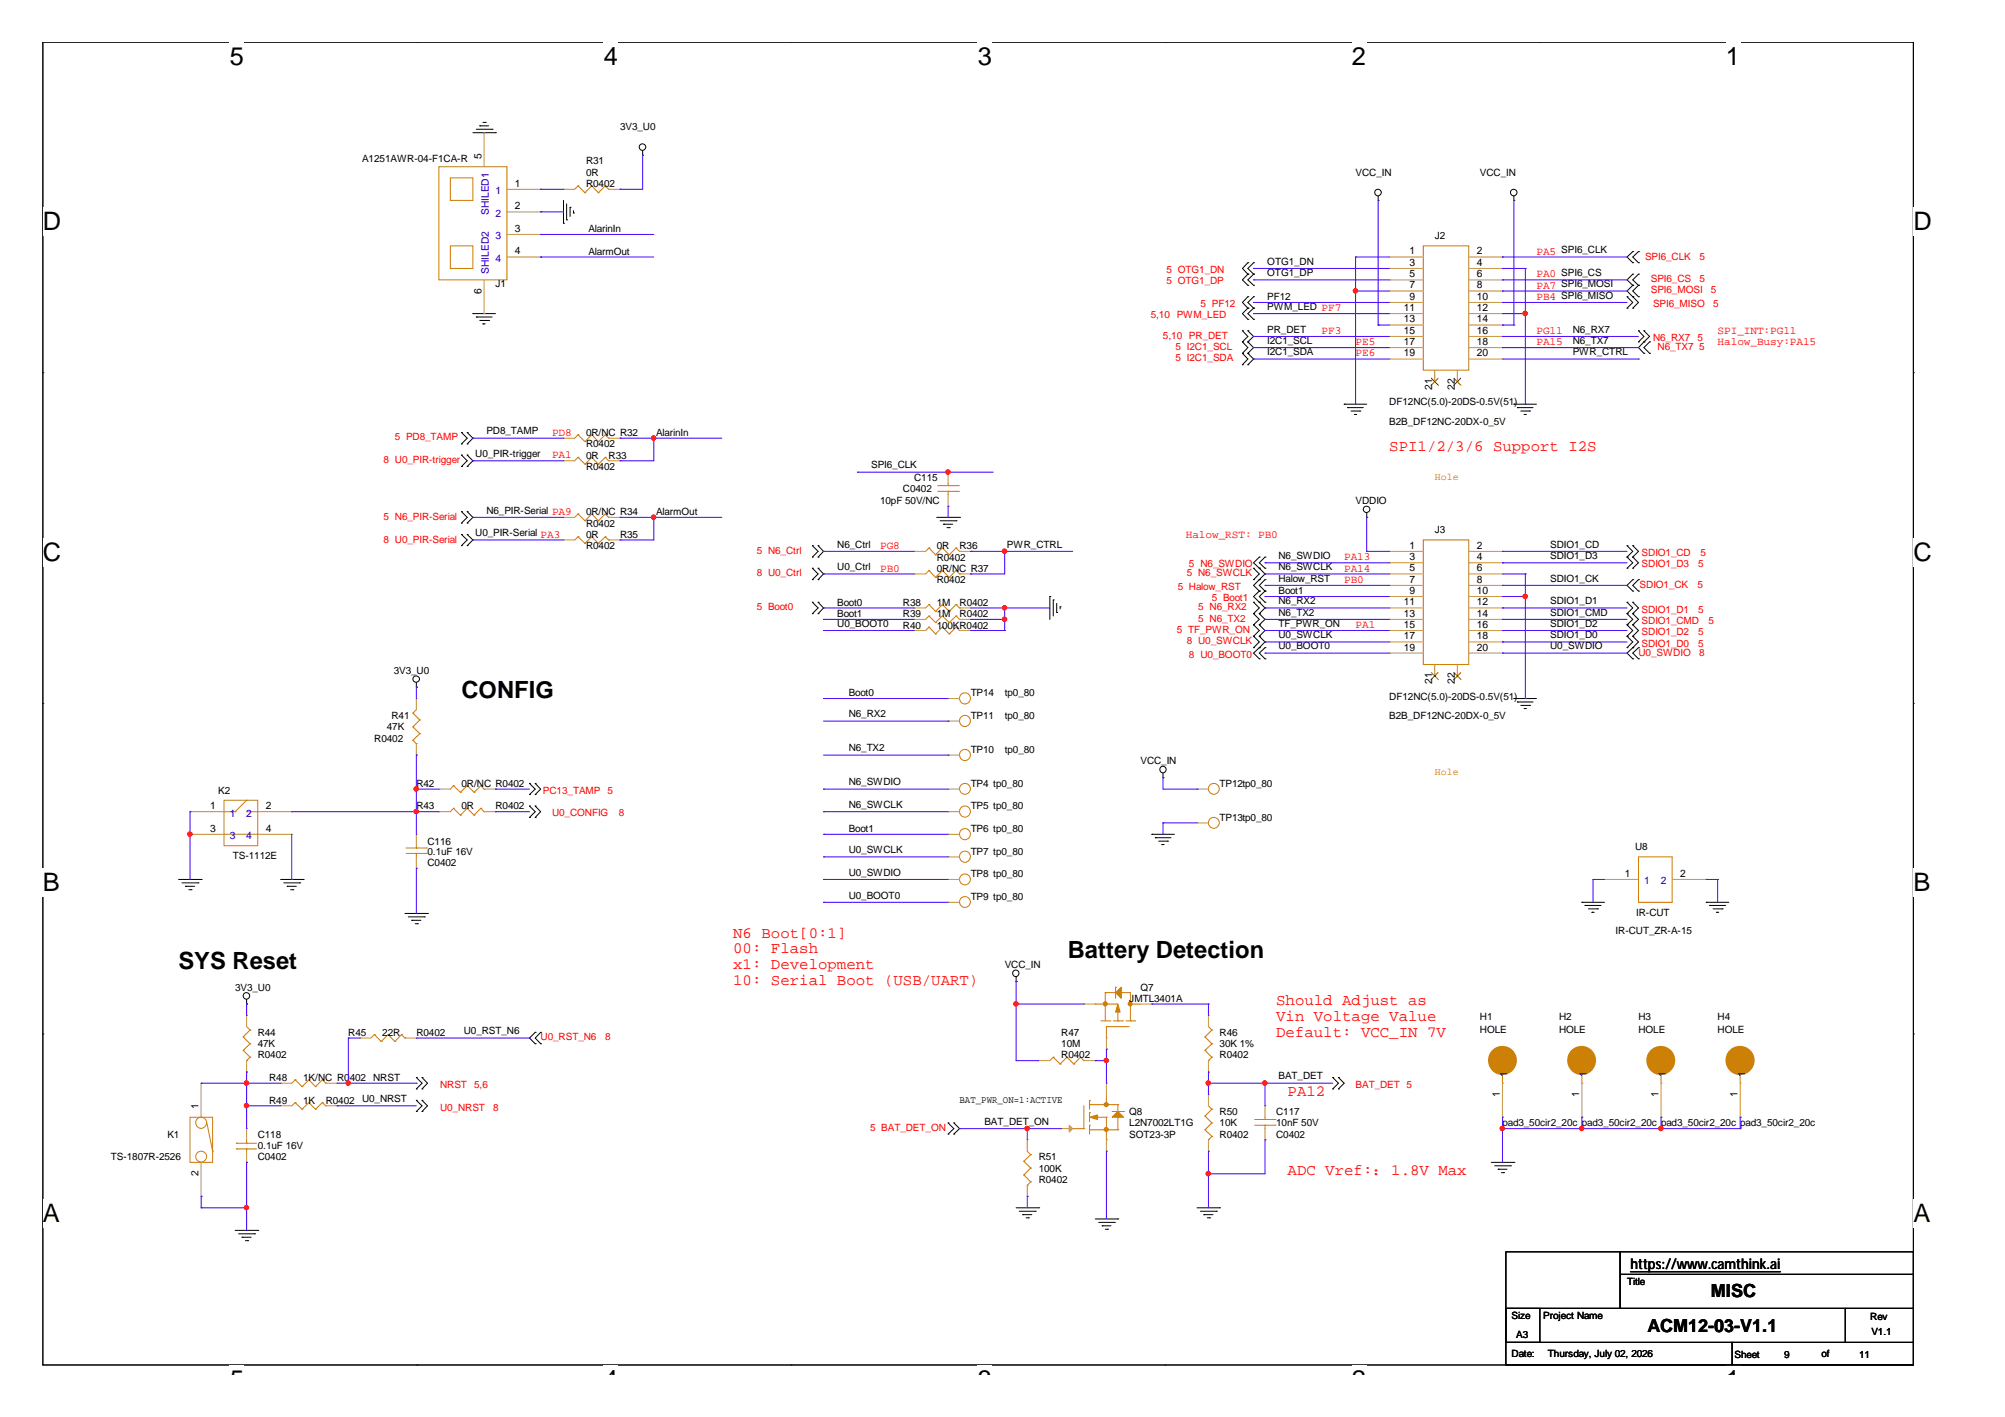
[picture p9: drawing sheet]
<svg xmlns="http://www.w3.org/2000/svg" width="297mm" height="210mm" viewBox="0 0 297 210" stroke-linecap="round" stroke-linejoin="round" font-family="sans-serif">
<path d="M6.3 6.2h277.2v196h-277.2z" fill="none" stroke="#000" stroke-width=".15"/>
<g fill="#fff">
<path d="M34 6.2h2.2v4.3h-2.2z"/>
<path d="M34 202.2h2.2v1.4h-2.2z"/>
</g>
<path d="M61.8 6.2h.1M61.8 202.2h.1" fill="none" stroke="#000" stroke-width=".15"/>
<g fill="#fff">
<path d="M89.5 6.2h2.1v4.3h-2.1z"/>
<path d="M89.5 202.2h2.1v1.4h-2.1z"/>
</g>
<path d="M117.2 6.2h.1M117.2 202.2h.1" fill="none" stroke="#000" stroke-width=".15"/>
<g fill="#fff">
<path d="M144.9 6.2h2.1v4.3h-2.1z"/>
<path d="M144.9 202.2h2.1v1.4h-2.1z"/>
</g>
<path d="M172.6 6.2h.1M172.6 202.2h.1" fill="none" stroke="#000" stroke-width=".15"/>
<g fill="#fff">
<path d="M200.3 6.2h2.1v4.3h-2.1z"/>
<path d="M200.3 202.2h2.1v1.4h-2.1z"/>
</g>
<path d="M228 6.2h.1M228 202.2h.1" fill="none" stroke="#000" stroke-width=".15"/>
<g fill="#fff">
<path d="M255.7 6.2h2.1v4.3h-2.1z"/>
<path d="M255.7 202.2h2.1v1.4h-2.1z"/>
<path d="M6.3 30.7h2.8v4.2h-2.8z"/>
<path d="M283.5 30.7h2.7v4.2h-2.7z"/>
<path d="M6.3 79.7h2.8v4.2h-2.8z"/>
<path d="M283.5 79.7h2.7v4.2h-2.7z"/>
</g>
<path d="M6.3 55.2h.1M283.5 55.2h.1" fill="none" stroke="#000" stroke-width=".15"/>
<g fill="#fff">
<path d="M6.3 128.7h2.6v4.2h-2.6z"/>
<path d="M283.5 128.7h2.5v4.2h-2.5z"/>
</g>
<path d="M6.3 104.2h.1M283.5 104.2h.1" fill="none" stroke="#000" stroke-width=".15"/>
<g fill="#fff">
<path d="M6.3 177.6h2.6v4.3h-2.6z"/>
<path d="M283.5 177.6h2.5v4.3h-2.5z"/>
</g>
<g fill="none" stroke="#000" stroke-width=".15">
<path d="M70.1 19.7h3.3M70.6 19.1h2.3M71.1 18.6h.1M71.1 18.6h1.3M71.5 18.1h.4M71.9 18.1h.1M72.9 19.1h.1M73.4 19.7h.1M83.5 33.1h.1M83.5 29.7v3.4M83.9 32.6h.1M83.9 30.2v2.4"/>
<path d="M84.5 30.7h.1M84.5 30.7v1.4M85 31.6h.1M85 31.2v.4M95.2 23h.1M95.2 22.3v.7M184.9 38.9h.1M184.9 38.9l-.8 .9 .8 .8M185.7 38.9h.1M185.7 38.9l-.8 .9 .8 .8M204.2 29.7h.1M204.2 29.1v.6"/>
<path d="M224.3 29.7h.1M224.3 29.1v.6M241.9 37.3h.1M241.9 38.9h.1M241.9 37.3l-.9 .8 .9 .8M242.7 38.9h.1M242.7 37.3h.1M242.7 37.3l-.8 .8 .8 .8M70.1 46.5h.1M70.1 46.5h3.3M70.6 47h.1M70.6 47h2.3"/>
<path d="M71.1 47.5h1.3M71.5 48h.1M71.5 48h.4M72.4 47.5h.1M184.1 50.6h.1M184.1 49h.1M184.1 52.3h.1M184.1 54h.1M184.1 49l.8 .8-.8 .8M184.1 50.6l.8 .9-.8 .8M184.1 52.3l.8 .9-.8 .8M184.9 45.6h.1"/>
<path d="M184.9 47.3h.1M184.9 49h.1M184.9 50.6h.1M184.9 52.3h.1M184.9 54h.1M184.9 40.6h.1M184.9 42.3h.1M184.9 44h.1M184.9 45.6l-.8 .9 .8 .8M184.9 49l.8 .8-.8 .8M184.9 50.6l.8 .9-.8 .8M184.9 52.3l.8 .9-.8 .8"/>
<path d="M184.9 40.6l-.8 .9 .8 .8M184.9 44l-.8 .8 .8 .8M185.7 45.6h.1M185.7 47.3h.1M185.7 40.6h.1M185.7 42.3h.1M185.7 44h.1M185.7 45.6l-.8 .9 .8 .8M185.7 40.6l-.8 .9 .8 .8M185.7 44l-.8 .8 .8 .8M199.1 59.9h.1M199.1 59.9h3.4"/>
<path d="M224.3 59.9h.1M224.3 59.9h3.3M241 44h.1M241 45.6h.1M241 44l.9 .8-.9 .8M241.9 42.3h.1M241.9 44h.1M241.9 45.6h.1M241.9 40.6h.1M241.9 40.6l-.9 .9 .9 .8M241.9 42.3l-.9 .8 1.7 1.7-.8 .8M242.7 44h.1"/>
<path d="M242.7 42.3h.1M242.7 49h.1M242.7 50.6h.1M242.7 40.6h.1M242.7 42.3l-.8 .8 .8 .9M242.7 49l.8 .8-.8 .8M242.7 40.6l-.8 .9 .8 .8M243.5 49h.1M243.5 50.6h.1M243.5 52.3h.1M243.5 49l.9 .8-.9 .8M243.5 50.6l-.8 .9 .8 .8"/>
<path d="M244.4 52.3h.1M244.4 50.6h.1M244.4 50.6l-.9 .9 .9 .8M68.4 65.8h.1M68.4 64.1h.1M68.4 69.1h.1M68.4 67.4h.1M68.4 77.5h.1M68.4 75.8h.1M68.4 79.2h.1M68.4 64.1l.8 .8-.8 .9M68.4 67.4l.8 .9-.8 .8"/>
<path d="M68.4 75.8l.8 .8-.8 .9M68.4 79.2l.8 .8-.8 .8M69.2 64.1h.1M69.2 65.8h.1M69.2 67.4h.1M69.2 69.1h.1M69.2 75.8h.1M69.2 77.5h.1M69.2 79.2h.1M69.2 64.1l.9 .8-.9 .9M69.2 67.4l.9 .9-.9 .8M69.2 75.8l.9 .8-.9 .9"/>
<path d="M69.2 79.2l.9 .8-.9 .8M138.8 76.6h3.4M139.3 77.1h2.3M139.8 77.7h.1M139.8 77.7h1.3M140.3 78.2h.3M140.6 78.2h.1M141.6 77.1h.1M142.2 76.6h.1M199.6 60.4h.1M199.6 60.4h2.4M200.2 60.9h1.3"/>
<path d="M200.7 61.4h.1M200.7 61.4h.3M201.5 60.9h.1M202.5 76.6h.1M202.5 76v.6M224.8 60.4h.1M224.8 60.4h2.3M225.3 60.9h1.3M225.8 61.4h.1M225.8 61.4h.3M226.6 60.9h.1M68.4 80.8h.1"/>
<path d="M69.2 80.8h.1M120.4 82.5h.1M120.4 80.8h.1M120.4 85.9h.1M120.4 84.2h.1M120.4 90.9h.1M120.4 89.2h.1M120.4 80.8l.8 .9-.8 .8M120.4 84.2l.8 .8-.8 .9M120.4 89.2l.8 .9-.8 .8M121.2 80.8h.1M121.2 82.5h.1"/>
<path d="M121.2 84.2h.1M121.2 85.9h.1M121.2 89.2h.1M121.2 90.9h.1M121.2 80.8l.8 .9-.8 .8M121.2 84.2l.8 .8-.8 .9M121.2 89.2l.8 .9-.8 .8M155.5 88.4h.1M155.5 88.4v3.4M156 88.9h.1M156 88.9v2.3M156.5 90.7h.1"/>
<path d="M156.5 89.4v1.3M157.1 89.9h.1M157.1 89.9v.3M185.7 94.2h.1M185.7 92.6h.1M185.7 90.9h.1M185.7 89.2h.1M185.7 95.9h.1M185.7 85.9h.1M185.7 84.2h.1M185.7 92.6l.9 .8-.9 .8M185.7 89.2l.9 .9-.9 .8"/>
<path d="M185.7 90.9l.9 .9-.9 .8M185.7 94.2l.9 .9-.9 .8M185.7 84.2l.9 .8-.9 .9M186.6 92.6h.1M186.6 94.2h.1M186.6 87.6h.1M186.6 89.2h.1M186.6 90.9h.1M186.6 95.9h.1M186.6 97.6h.1M186.6 82.5h.1M186.6 84.2h.1"/>
<path d="M186.6 85.9h.1M186.6 92.6l.8 .8-.8 .8M186.6 87.6l-.9 .8 1.7 1.7-.8 .8M186.6 90.9l.8 .9-.8 .8M186.6 95.9l-.9 .8 .9 .9M186.6 94.2l.8 .9-.8 .8M186.6 82.5l-.9 .9 .9 .8M186.6 84.2l.8 .8-1.7 1.7 .9 .9M187.4 87.6h.1M187.4 89.2h.1M187.4 95.9h.1M187.4 97.6h.1"/>
<path d="M187.4 82.5h.1M187.4 84.2h.1M187.4 85.9h.1M187.4 87.6l-.8 .8 .8 .8M187.4 95.9l-.8 .8 .8 .9M187.4 82.5l-.8 .9 .8 .8M187.4 85.9l-.8 .8 .8 .9M241 94.2h.1M241 95.9h.1M241 92.6h.1M241 90.9h.1M241 89.2h.1"/>
<path d="M241 82.5h.1M241 84.2h.1M241 80.8h.1M241 94.2l.9 .9-.9 .8M241 92.6l.9 .8-.9 .8M241 90.9l.9 .9-.9 .8M241 89.2l.9 .9-.9 .8M241 82.5l.9 .9-.9 .8M241 80.8l.9 .9-.9 .8M241.9 94.2h.1M241.9 95.9h.1M241.9 92.6h.1"/>
<path d="M241.9 90.9h.1M241.9 89.2h.1M241.9 85.9h.1M241.9 87.6h.1M241.9 82.5h.1M241.9 84.2h.1M241.9 80.8h.1M241.9 97.6h.1M241.9 94.2l.8 .9-.8 .8M241.9 92.6l.8 .8-.8 .8M241.9 90.9l.8 .9-.8 .8M241.9 89.2l.8 .9-.8 .8"/>
<path d="M241.9 85.9l-.9 .8 .9 .9M241.9 82.5l.8 .9-.8 .8M241.9 80.8l.8 .9-.8 .8M241.9 95.9l-.9 .8 .9 .9M242.7 87.6h.1M242.7 85.9h.1M242.7 97.6h.1M242.7 95.9h.1M242.7 85.9l-.8 .8 .8 .9M242.7 95.9l-.8 .8 .8 .9M61.7 101.8h.1M61.7 101.1v.7"/>
<path d="M78.4 119.4h.1M78.4 116h.1M78.4 117.7h.1M78.4 119.4l.9 .8-.9 .9M78.4 116l.9 .9-.9 .8M79.3 119.4h.1M79.3 116h.1M79.3 117.7h.1M79.3 119.4l.8 .8-.8 .9M79.3 116l.8 .9-.8 .8M172.3 115.2h.1M172.3 114.5v.7"/>
<path d="M224.3 103.5h.1M224.3 103.5h3.3M224.8 104h.1M224.8 104h2.3M225.3 104.5h1.3M225.8 105h.1M225.8 105h.3M226.6 104.5h.1M26.5 130.3h3.3M27 130.8h2.3M27.5 131.3h.1M27.5 131.3h1.3"/>
<path d="M28 131.8h.3M28.3 131.8h.1M29.3 130.8h.1M29.8 130.3h.1M41.6 130.3h3.3M42 130.8h2.4M42.5 131.3h.1M42.5 131.3h1.4M43.1 131.8h.3M43.4 131.8h.1M44.4 130.8h.1M44.9 130.3h.1"/>
<path d="M60 135.3h3.3M60.5 135.8h2.4M61 136.3h.1M61 136.3h1.4M61.5 136.8h.3M61.8 136.8h.1M62.9 135.8h.1M63.3 135.3h.1M78.4 121.1h.1M79.3 121.1h.1M170.6 123.6h.1M170.6 123.6h3.4"/>
<path d="M171.2 124.1h.1M171.2 124.1h2.3M171.7 124.6h1.3M172.1 125.1h.1M172.1 125.1h.4M173 124.6h.1M234.4 133.7h.1M234.4 133.7h3.3M234.8 134.1h.1M234.8 134.1h2.4M235.3 134.6h1.4M235.8 135.1h.1"/>
<path d="M235.8 135.1h.4M236.7 134.6h.1M252.8 133.7h.1M252.8 133.7h3.3M253.3 134.1h.1M253.3 134.1h2.4M253.8 134.6h1.3M254.3 135.1h.1M254.3 135.1h.3M255.1 134.6h.1M6.3 153.2h.1M36.5 148.7h.1"/>
<path d="M36.5 148.1v.6M61.7 159.6h.1M61.7 159.6l.8 .9-.8 .8M62.5 159.6h.1M62.5 159.6l.8 .9-.8 .8M79.3 154.6h.1M79.3 152.9h.1M79.3 152.9l-.9 .9 .9 .8M80.1 152.9h.1M80.1 154.6h.1M80.1 152.9l-.8 .9 .8 .8M150.5 145.4h.1"/>
<path d="M150.5 144.7v.7M197.4 159.6h.1M197.4 159.6l.9 .9-.9 .8M198.3 159.6h.1M198.3 159.6l.8 .9-.8 .8M283.5 153.2h.1M61.7 161.3h.1M61.7 163h.1M61.7 164.6h.1M61.7 163l.8 .8-.8 .8M62.5 161.3h.1M62.5 163h.1"/>
<path d="M62.5 164.6h.1M62.5 163l.8 .8-.8 .8M140.5 166.3h.1M140.5 168h.1M140.5 166.3l.8 .9-.8 .8M141.3 168h.1M141.3 166.3h.1M141.3 166.3l.9 .9-.9 .8M150.5 178.9h3.4M151 179.4h2.4M151.5 179.9h.1M151.5 179.9h1.4"/>
<path d="M153.4 179.4h.1M153.9 178.9h.1M177.3 178.9h3.4M177.8 179.4h2.4M178.4 179.9h.1M178.4 179.9h1.3M180.2 179.4h.1M180.7 178.9h.1M197.4 161.3h.1M198.3 161.3h.1M220.9 172.2h3.4M221.4 172.7h2.4"/>
<path d="M222 173.2h.1M222 173.2h1.3M222.4 173.7h.4M222.8 173.7h.1M223.8 172.7h.1M224.3 172.2h.1M34.8 182.3h3.4M35.3 182.8h2.4M35.9 183.3h.1M35.9 183.3h1.3M36.4 183.8h.3M36.7 183.8h.1"/>
<path d="M37.7 182.8h.1M38.2 182.3h.1M152 180.4h.4M152.4 180.4h.1M162.3 180.6h3.3M162.8 181.1h2.3M163.3 181.6h.1M163.3 181.6h1.3M163.7 182.1h.4M164.1 182.1h.1M165.1 181.1h.1M165.6 180.6h.1"/>
<path d="M178.9 180.4h.3M179.2 180.4h.1M223.1 193.8h5v5.1h-5zM223.1 193.8h50.3v5.1h-50.3zM223.1 198.9h33.5v3.3h-33.5zM223.1 185.4h16.9v8.4h-16.9zM240 185.4h43.5v3.4h-43.5zM240 188.8h43.5v5h-43.5zM256.6 198.9h26.9v3.3h-26.9zM273.4 193.8h10.1v5.1h-10.1z"/>
<circle cx="95.2" cy="21.8" r=".49"/>
<circle cx="204.2" cy="28.5" r=".49"/>
<circle cx="224.3" cy="28.5" r=".49"/>
<circle cx="202.5" cy="75.4" r=".48"/>
<circle cx="61.7" cy="100.6" r=".48"/>
<circle cx="172.3" cy="114" r=".48"/>
<circle cx="36.5" cy="147.5" r=".49"/>
<circle cx="150.5" cy="144.2" r=".48"/>
</g>
<path d="M241.6 188.4h22.2" fill="none" stroke="#000" stroke-width=".18"/>
<g fill="none" stroke="#cc8006" stroke-width=".15">
<path d="M65 24.7h10.1v16.8h-10.1zM66.7 36.4h3.4v3.4h-3.4zM66.7 26.3h3.4v3.4h-3.4zM85.6 27.5h.1M85.6 27.5l-.5 .5M85.6 27.5l1.1 1M86.7 28.5h.1M87.7 27.5h.1M87.7 27.5l-1 1M87.7 27.5l.9 1M88.6 28.5h.1M89.7 27.5h.1"/>
<path d="M89.7 27.5l-1.1 1M89.7 27.5l.5 .5M90.2 28h.1M210.9 36.4h6.7v18.4h-6.7zM85.6 67.7h.1M85.6 76.1h.1M85.6 79.5h.1M85.6 64.4h.1M85.6 67.7l-.5 .6M85.6 67.7l1.1 1.1M85.6 76.1l-.5 .5M85.6 76.1l1.1 1"/>
<path d="M85.6 79.5l-.5 .5M85.6 79.5l1.1 1M85.6 64.4l-.5 .5M85.6 64.4l1.1 1M86.7 68.8h.1M86.7 77.1h.1M86.7 65.4h.1M87.7 67.7h.1M87.7 76.1h.1M87.7 79.5h.1M87.7 64.4h.1M87.7 67.7l-1 1.1"/>
<path d="M87.7 67.7l.9 1.1M87.7 76.1l-1 1M87.7 76.1l.9 1M87.7 79.5l-1 1M87.7 79.5l.9 1M87.7 64.4l-1 1M87.7 64.4l.9 1M88.6 68.8h.1M88.6 77.1h.1M88.6 65.4h.1M89.7 67.7h.1M89.7 76.1h.1"/>
<path d="M89.7 79.5h.1M89.7 64.4h.1M89.7 67.7l-1.1 1.1M89.7 67.7l.5 .6M89.7 76.1l-1.1 1M89.7 76.1l.5 .5M89.7 79.5l-1.1 1M89.7 79.5l.5 .5M89.7 64.4l-1.1 1M89.7 64.4l.5 .5M90.2 68.3h.1M90.2 76.6h.1"/>
<path d="M90.2 80h.1M90.2 64.9h.1M138.9 72.8h3.1M138.9 71.9h3.1M140.5 71.9h.1M140.5 72.8h.1M140.5 71.6v.3M140.5 72.8v.5M142 72.8h.1M142 71.9h.1M210.9 80h6.7v18.4h-6.7zM86.7 80.5h.1"/>
<path d="M88.6 80.5h.1M137.6 92.9h.1M137.6 81.2h.1M137.6 89.5h.1M137.6 84.5h.1M137.6 91.2h.1M137.6 92.9l-.5 .5M137.6 92.9l1 1M137.6 81.2l-.5 .5M137.6 81.2l1 1M137.6 89.5l-.5 .6M137.6 89.5l1 1.1"/>
<path d="M137.6 84.5l-.5 .5M137.6 84.5l1 1M137.6 91.2l-.5 .6M137.6 91.2l1 1M138.6 93.9h.1M138.6 82.2h.1M138.6 90.6h.1M138.6 85.5h.1M138.6 92.2h.1M139.6 92.9h.1M139.6 81.2h.1M139.6 89.5h.1"/>
<path d="M139.6 84.5h.1M139.6 91.2h.1M139.6 92.9l-1 1M139.6 92.9l1 1M139.6 81.2l-1 1M139.6 81.2l1 1M139.6 89.5l-1 1.1M139.6 89.5l1 1.1M139.6 84.5l-1 1M139.6 84.5l1 1M139.6 91.2l-1 1M139.6 91.2l1 1"/>
<path d="M140.6 93.9h.1M140.6 82.2h.1M140.6 90.6h.1M140.6 85.5h.1M140.6 92.2h.1M141.6 92.9h.1M141.6 81.2h.1M141.6 89.5h.1M141.6 84.5h.1M141.6 91.2h.1M141.6 92.9l-1 1M141.6 92.9l.6 .5"/>
<path d="M141.6 81.2l-1 1M141.6 81.2l.6 .5M141.6 89.5l-1 1.1M141.6 89.5l.6 .6M141.6 84.5l-1 1M141.6 84.5l.6 .5M141.6 91.2l-1 1M141.6 91.2l.6 .6M142.2 93.4h.1M142.2 81.7h.1M142.2 90.1h.1M142.2 85h.1"/>
<path d="M142.2 91.8h.1M33.2 118.5h5v6.8h-5zM36.5 118.5h.1M36.5 118.5l-1.7 1.7M61.2 105.6h.1M61.2 107.7h.1M61.2 109.7h.1M61.2 105.6l1 1.1M61.2 107.7l1 1M61.2 109.7l.5 .5M61.7 110.2h.1M61.7 105.1l-.5 .5"/>
<path d="M62.2 106.7h.1M62.2 108.7h.1M62.2 106.7l-1 1M62.2 108.7l-1 1M67.2 119.7h.1M67.2 116.4h.1M67.2 119.7l-.5 .5M67.2 119.7l1 1M67.2 116.4l-.5 .5M67.2 116.4l1 1M68.2 117.4h.1M69.2 119.7h.1"/>
<path d="M69.2 116.4h.1M69.2 119.7l-1 1M69.2 119.7l1 1M69.2 116.4l-1 1M69.2 116.4l1 1M70.2 117.4h.1M71.2 119.7h.1M71.2 116.4h.1M71.2 119.7l-1 1M71.2 119.7l.5 .5M71.2 116.4l-1 1M71.2 116.4l.5 .5"/>
<path d="M71.7 116.9h.1M33.2 120.2h1.6M33.2 123.6h5M34.8 120.2h.1M36.5 120.2h1.7M38.2 120.2h.1M38.2 123.6h.1M60.2 126.4h3M60.2 125.6h3M61.7 125.6h.1M61.7 126.4h.1M61.7 125.3v.3"/>
<path d="M61.7 126.4v.5M63.2 126.4h.1M63.2 125.6h.1M68.2 120.7h.1M70.2 120.7h.1M71.7 120.2h.1M242.7 126.9h5v6.8h-5zM36 153.6h.1M36 155.6h.1M36 153.6l1 1M36 155.6l1 1M36.5 157.1h.1"/>
<path d="M36.5 152.1l.5 .5M37 152.6h.1M37 154.6h.1M37 156.6h.1M37 152.6l-1 1M37 154.6l-1 1M37 156.6l-.5 .5M43.7 159.9h.1M43.7 159.9l-.5 .6M43.7 159.9l1 1.1M45.8 159.9h.1M45.8 159.9l-1.1 1.1"/>
<path d="M45.8 159.9l.9 1.1M47.8 159.9h.1M47.8 159.9l-1.1 1.1M47.8 159.9l.5 .6M55.5 153.3h.1M55.5 153.3l-.6 .5M55.5 153.3l1 1M56.5 154.3h.1M57.5 153.3h.1M57.5 153.3l-1 1M57.5 153.3l1 1M58.5 154.3h.1"/>
<path d="M59.5 153.3h.1M59.5 153.3l-1 1M59.5 153.3l.5 .5M60 153.8h.1M156 156.6h.1M156 156.6l-.5 .5M156 156.6l1.1 1M157.1 157.6h.1M158.1 156.6h.1M158.1 156.6l-1 1M158.1 156.6l1 1M159.1 157.6h.1"/>
<path d="M160.1 156.6h.1M160.1 156.6l-1 1M160.1 156.6l.5 .5M160.6 157.1h.1M162.3 148.7h.1M162.3 148.7h3.3M163.1 151.2h1.3M163.7 147h.1M163.7 147v4.2M163.7 147h1.6M163.9 152.1h.1M163.9 153.8h.1"/>
<path d="M163.9 152.1h3.4M163.9 152.1v1.7M164.4 151.2h.1M164.9 151.2h1.4M165.3 146.2h.1M165.3 146.2v1.7M165.6 151.2h.1M165.6 149.6v1.6M166.1 147h.1M166.1 147h1.4v4.2M166.3 151.2h.1M166.8 151.2h1.3"/>
<path d="M167.5 151.2h.1M167.5 148.7h.1M167.5 148.7h1.5M168.1 151.2h.1M178.5 153.6h.1M178.5 155.6h.1M178.5 153.6l1 1M178.5 155.6l1 1M179 157.1h.1M179 152.1l.5 .5M179.5 152.6h.1M179.5 154.6h.1"/>
<path d="M179.5 156.6h.1M179.5 152.6l-1 1M179.5 154.6l-1 1M179.5 156.6l-.5 .5M222.6 158.8v1.7M234.4 158.8v1.7M246.1 158.8v1.7M257.8 158.8v1.7M28.2 165.5h3.3v6.7h-3.3zM30.6 166.3l.9 4.2M31.5 170.5h.1M35 169.3h.1"/>
<path d="M35 170.2h.1M35 169.3h3M35 170.2h3M36.5 170.2h.1M36.5 169.3h.1M36.5 168.8v.5M36.5 170.2v.3M43.7 163.3h.1M43.7 163.3l-.5 .5M43.7 163.3l1 1M44.7 161h.1M44.7 164.3h.1"/>
<path d="M45.8 163.3h.1M45.8 163.3l-1.1 1M45.8 163.3l.9 1M46.7 161h.1M46.7 164.3h.1M47.8 163.3h.1M47.8 163.3l-1.1 1M47.8 163.3l.5 .5M48.3 160.5h.1M48.3 163.8h.1M151.7 172h.1M151.7 174h.1"/>
<path d="M151.7 172l1 1M151.7 174l1 1.1M152.2 175.6h.1M152.2 170.5l.5 .5M152.7 171h.1M152.7 173h.1M152.7 175.1h.1M152.7 171l-1 1M152.7 173l-1 1M152.7 175.1l-.5 .5M158.9 167.2h.1M158.9 167.2h1.7"/>
<path d="M160.6 167.2h.1M160.6 163.8v3.4M161.4 166.7h.1M161.4 164.8h.1M161.4 163h.1M161.4 163.6h.1M161.4 163v1.3M161.4 164.8v1.4M161.4 166.7v1.3M161.4 167.4h4.2M161.4 163.6h4.2M162.3 165.5h1.6"/>
<path d="M163.9 163.6h.1M163.9 165.5h.1M163.9 168.8h.1M163.9 162.2v1.4M163.9 165.5v3.3M164.8 164.6h1.7M165.6 167.4h.1M165.6 165.5h.1M165.6 163.6h.1M165.6 163.6v1M165.6 165.5v1.9M166.5 164.6h.1"/>
<path d="M178.5 165.3h.1M178.5 167.4h.1M178.5 165.3l1 1M178.5 167.4l1 .9M179 168.8h.1M179 163.8l.5 .5M179.5 164.3h.1M179.5 166.3h.1M179.5 168.3h.1M179.5 164.3l-1 1M179.5 166.3l-1 1.1M179.5 168.3l-.5 .5"/>
<path d="M185.9 166.7h3M185.9 165.8h3M187.4 165.8h.1M187.4 166.7h.1M187.4 165.5v.3M187.4 166.7v.5M188.9 166.7h.1M188.9 165.8h.1M222.6 160.5h.1M234.4 160.5h.1M246.1 160.5h.1M257.8 160.5h.1"/>
<circle cx="142.9" cy="106.8" r=".82"/>
<circle cx="142.9" cy="111.8" r=".82"/>
<circle cx="142.9" cy="103.4" r=".82"/>
<circle cx="143" cy="116.8" r=".81"/>
<circle cx="179.8" cy="116.8" r=".81"/>
<circle cx="142.9" cy="123.6" r=".82"/>
<circle cx="142.9" cy="126.9" r=".82"/>
<circle cx="142.9" cy="120.2" r=".82"/>
<circle cx="143" cy="133.6" r=".81"/>
<circle cx="143" cy="130.3" r=".81"/>
<circle cx="179.8" cy="121.9" r=".81"/>
<circle cx="29.8" cy="166.3" r=".82"/>
<circle cx="29.8" cy="171.3" r=".81"/>
</g>
<g fill="none" stroke="#a84" stroke-width=".15">
<path d="M71.7 19.7h.1M71.7 19.7v5M75.1 38.1h5M75.1 28h5M75.1 31.4h5M75.1 34.7h5M80.1 28h.1M80.1 31.4h.1M80.1 34.7h.1M80.1 38.1h.1M83.5 28h.1M83.5 28h1.6"/>
<path d="M90.2 28h1.7M91.9 28h.1M205.8 38.1h.1M205.8 39.8h.1M205.8 38.1h5.1M205.8 39.8h5.1M217.6 38.1h5M217.6 39.8h5M222.6 38.1h.1M222.6 39.8h.1M71.7 46.5h.1M71.7 41.5v5"/>
<path d="M205.8 41.5h.1M205.8 43.1h.1M205.8 44.8h.1M205.8 46.5h.1M205.8 48.1h.1M205.8 49.8h.1M205.8 51.5h.1M205.8 53.2h.1M205.8 41.5h5.1M205.8 43.1h5.1M205.8 44.8h5.1M205.8 46.5h5.1"/>
<path d="M205.8 48.1h5.1M205.8 49.8h5.1M205.8 51.5h5.1M205.8 53.2h5.1M212.6 56.5h.1M212.6 54.8v1.7M215.9 56.5h.1M215.9 54.8v1.7M217.6 41.5h5M217.6 43.1h5M217.6 44.8h5M217.6 46.5h5"/>
<path d="M217.6 48.1h5M217.6 49.8h5M217.6 51.5h5M217.6 53.2h5M222.6 41.5h.1M222.6 43.1h.1M222.6 44.8h.1M222.6 46.5h.1M222.6 48.1h.1M222.6 49.8h.1M222.6 51.5h.1M222.6 53.2h.1"/>
<path d="M83.5 68.3h.1M83.5 76.6h.1M83.5 80h.1M83.5 64.9h.1M83.5 68.3h1.6M83.5 76.6h1.6M83.5 80h1.6M83.5 64.9h1.6M90.2 68.3h1.7M90.2 76.6h1.7M90.2 80h1.7M90.2 64.9h1.7"/>
<path d="M91.9 68.3h.1M91.9 76.6h.1M91.9 80h.1M91.9 64.9h.1M140.5 69.9h.1M140.5 75h.1M140.5 69.9v1.7M140.5 73.3v1.7M135.4 93.4h.1M135.4 81.7h.1M135.4 90.1h.1M135.4 85h.1"/>
<path d="M135.4 91.8h.1M135.4 93.4h1.7M135.4 81.7h1.7M135.4 85h1.7M135.4 90.1h1.7M135.4 91.8h1.7M142.2 93.4h1.6M142.2 81.7h1.6M142.2 85h1.6M142.2 90.1h1.6M142.2 91.8h1.6M143.8 93.4h.1"/>
<path d="M143.8 81.7h.1M143.8 90.1h.1M143.8 85h.1M143.8 91.8h.1M205.8 81.7h.1M205.8 83.4h.1M205.8 85h.1M205.8 86.7h.1M205.8 88.4h.1M205.8 90.1h.1M205.8 91.8h.1M205.8 93.4h.1"/>
<path d="M205.8 95.1h.1M205.8 96.7h.1M205.8 93.4h5.1M205.8 81.7h5.1M205.8 83.4h5.1M205.8 85h5.1M205.8 86.7h5.1M205.8 88.4h5.1M205.8 90.1h5.1M205.8 91.8h5.1M205.8 95.1h5.1M205.8 96.7h5.1"/>
<path d="M212.6 98.4v1.7M215.9 98.4v1.7M217.6 93.4h5M217.6 81.7h5M217.6 83.4h5M217.6 85h5M217.6 86.7h5M217.6 88.4h5M217.6 90.1h5M217.6 91.8h5M217.6 95.1h5M217.6 96.7h5"/>
<path d="M222.6 81.7h.1M222.6 83.4h.1M222.6 85h.1M222.6 86.7h.1M222.6 88.4h.1M222.6 90.1h.1M222.6 91.8h.1M222.6 93.4h.1M222.6 95.1h.1M222.6 96.7h.1M61.7 103.5h.1M61.7 111.9h.1"/>
<path d="M61.7 103.5v1.6M61.7 110.2v1.7M65 116.9h.1M65 116.9h1.7M71.7 116.9h1.7M73.4 116.9h.1M140.5 116.9h.1M140.5 103.5h.1M140.5 111.9h.1M140.5 106.8h.1M140.5 116.9h1.7M140.5 103.5h1.7"/>
<path d="M140.5 111.9h1.7M140.5 106.8h1.7M177.3 116.9h.1M177.3 116.9h1.7M212.6 100.1h.1M215.9 100.1h.1M28.2 120.2h.1M28.2 123.6h.1M28.2 120.2h5M28.2 123.6h5M38.2 120.2h5M38.2 123.6h5"/>
<path d="M43.2 120.2h.1M43.2 123.6h.1M61.7 123.6h.1M61.7 128.6h.1M61.7 123.6v1.7M61.7 126.9v1.7M65 120.2h.1M65 120.2h1.7M71.7 120.2h1.7M73.4 120.2h.1M140.5 133.7h.1M140.5 120.2h.1"/>
<path d="M140.5 123.6h.1M140.5 126.9h.1M140.5 130.3h.1M140.5 120.2h1.7M140.5 123.6h1.7M140.5 133.7h1.7M140.5 130.3h1.7M140.5 126.9h1.7M177.3 121.9h.1M177.3 121.9h1.7M237.7 130.3h.1M237.7 130.3h5"/>
<path d="M247.7 130.3h5.1M252.8 130.3h.1M36.5 150.4h.1M36.5 158.8h.1M36.5 150.4v1.7M36.5 157.1v1.7M53.3 153.8h.1M53.3 153.8h1.6M60 153.8h1.7M61.7 153.8h.1M153.9 157.1h.1M153.9 157.1h1.6"/>
<path d="M160.6 148.7h.1M160.6 148.7h1.7M160.6 157.1h1.7M162.3 157.1h.1M163.9 155.4h.1M163.9 153.8v1.6M169 148.7h1.6M170.6 148.7h.1M179 150.4h.1M179 158.8h.1M179 150.4v1.7M179 157.1v1.7"/>
<path d="M29.8 160.5h.1M29.8 177.2h.1M29.8 160.5v5M29.8 172.2v5M36.5 172.2h.1M36.5 167.2h.1M36.5 167.2v1.6M36.5 170.5v1.7M41.6 160.5h.1M41.6 163.8h.1M41.6 160.5h1.6M41.6 163.8h1.6"/>
<path d="M48.3 160.5h1.7M48.3 163.8h1.7M50 160.5h.1M50 163.8h.1M152.2 168.8h.1M152.2 177.2h.1M152.2 168.8v1.7M152.2 175.6v1.6M157.2 167.2h.1M157.2 167.2h1.7M163.9 160.5h.1M163.9 170.5h.1"/>
<path d="M163.9 160.5v1.7M163.9 168.8v1.7M179 162.2h.1M179 170.5h.1M179 162.2v1.6M179 168.8v1.7M187.4 163.8h.1M187.4 168.8h.1M187.4 163.8v1.7M187.4 167.2v1.6M222.6 165.5h.1M222.6 160.5v5"/>
<path d="M234.4 165.5h.1M234.4 160.5v5M246.1 165.5h.1M246.1 160.5v5M257.8 165.5h.1M257.8 160.5v5"/>
</g>
<path d="M212 56l1.1 1.1M213.1 56l-1.1 1.1M215.4 56l1.1 1.1M216.4 56l-1.1 1.1M212 99.6l1.1 1.1M213.1 99.6l-1.1 1.1M215.4 99.6l1.1 1.1M216.4 99.6l-1.1 1.1" fill="none" stroke="#804000" stroke-width=".15"/>
<g fill="#cc8006" stroke="#cc8006" stroke-width=".15">
<path d="M165.3 147l.8-.8v1.7z" fill-rule="evenodd"/>
<path d="M165.6 148.7l.3 1.2h-.6z" fill-rule="evenodd"/>
<path d="M165.6 164.6l.9 .9h-1.7z" fill-rule="evenodd"/>
<path d="M161.4 165.5l1.2-.3v.6z" fill-rule="evenodd"/>
<circle cx="167.4" cy="148.7" r=".31"/>
<circle cx="163.7" cy="148.7" r=".31"/>
<circle cx="163.9" cy="163.6" r=".31"/>
<circle cx="163.9" cy="167.3" r=".31"/>
</g>
<g fill="#cc8006" stroke="#cc8006" stroke-width=".97">
<circle cx="222.6" cy="157.1" r="1.67"/>
<circle cx="234.3" cy="157.1" r="1.67"/>
<circle cx="257.8" cy="157.1" r="1.68"/>
<circle cx="246" cy="157.1" r="1.67"/>
</g>
<path d="M158.4 166.7l.5 .5-.5 .5z" fill-rule="evenodd" fill="#a84" stroke="#a84" stroke-width=".15"/>
<g fill="none" stroke="#4200ff" stroke-width=".15">
<path d="M80.1 28h.1M80.1 34.7h.1M80.1 31.4h.1M80.1 38.1h.1M80.1 28h3.4M80.1 34.7h16.8M80.1 31.4h3.4M80.1 38.1h16.8M91.9 28h.1M95.2 23h.1M95.2 23v5h-3.3M185.7 39.8h.1"/>
<path d="M185.7 39.8h20.1M200.8 38.1h.1M200.8 38.1h5M200.8 38.1v21.8M204.2 29.7v18.4M222.6 38.1h.1M222.6 38.1h18.4M222.6 39.8h3.4M224.3 29.7v18.4M226 39.8h.1M226 39.8v20.1M185.7 46.5h.1"/>
<path d="M185.7 49.8h.1M185.7 51.5h.1M185.7 53.2h.1M185.7 41.5h.1M185.7 44.8h.1M185.7 44.8h20.1M185.7 46.5h20.1M185.7 49.8h20.1M185.7 51.5h20.1M185.7 53.2h20.1M185.7 41.5h20.1M200.8 59.9h.1"/>
<path d="M200.8 43.1h.1M200.8 43.1h5M204.2 48.1h.1M204.2 48.1h1.6M222.6 43.1h.1M222.6 44.8h.1M222.6 49.8h.1M222.6 48.1h.1M222.6 51.5h.1M222.6 41.5h.1M222.6 43.1h18.4M222.6 44.8h18.4"/>
<path d="M222.6 46.5h3.4M222.6 49.8h20.1M222.6 51.5h20.1M222.6 53.2h20.1M222.6 48.1h1.7M222.6 41.5h18.4M224.3 48.1h.1M226 46.5h.1M226 59.9h.1M242.7 53.2h.1M70.1 64.9h.1M70.1 68.3h.1"/>
<path d="M70.1 76.6h.1M70.1 80h.1M70.1 64.9h13.4M70.1 68.3h13.4M70.1 76.6h13.4M70.1 80h13.4M91.9 64.9h.1M91.9 68.3h.1M91.9 76.6h.1M91.9 80h.1M91.9 64.9h15M91.9 76.6h15"/>
<path d="M96.9 64.9h.1M96.9 76.6h.1M96.9 64.9v3.4h-5M96.9 76.6v3.4h-5M127 69.9h.1M127 69.9h20.2M140.5 75h.1M140.5 69.9h.1M140.5 75v1.6M202.5 76.6h.1M202.5 76.6v5.1M122 81.7h.1"/>
<path d="M122 85h.1M122 90.1h.1M122 91.8h.1M122 93.4h.1M122 81.7h13.4M122 85h13.4M122 90.1h13.4M122 91.8h13.4M122 93.4h13.4M143.8 81.7h.1M143.8 85h.1M143.8 81.7h15.1"/>
<path d="M143.8 90.1h11.7M143.8 91.8h5M143.8 93.4h5M148.8 81.7h.1M148.8 90.1h.1M148.8 91.8h.1M148.8 93.4h.1M148.8 81.7v3.3h-5M148.8 90.1v3.3M187.4 93.4h.1M187.4 88.4h.1M187.4 90.1h.1"/>
<path d="M187.4 91.8h.1M187.4 96.7h.1M187.4 95.1h.1M187.4 83.4h.1M187.4 85h.1M187.4 86.7h.1M187.4 85h18.4M187.4 90.1h18.4M187.4 91.8h18.4M187.4 93.4h18.4M187.4 88.4h18.4M187.4 96.7h18.4"/>
<path d="M187.4 95.1h18.4M187.4 86.7h18.4M187.4 83.4h18.4M202.5 81.7h.1M202.5 81.7h3.3M222.6 95.1h.1M222.6 93.4h.1M222.6 91.8h.1M222.6 90.1h.1M222.6 86.7h.1M222.6 83.4h.1M222.6 81.7h.1"/>
<path d="M222.6 96.7h.1M222.6 81.7h18.4M222.6 85h3.4M222.6 90.1h18.4M222.6 91.8h18.4M222.6 93.4h18.4M222.6 88.4h3.4M222.6 96.7h18.4M222.6 95.1h18.4M222.6 86.7h18.4M222.6 83.4h18.4M226 88.4h.1"/>
<path d="M226 85h.1M226 85v18.5M61.7 101.8h.1M61.7 111.9h.1M61.7 116.9h.1M61.7 101.8v1.7M61.7 111.9v11.7M61.7 116.9h3.3M73.4 116.9h.1M73.4 116.9h5M122 116.9h.1M122 103.5h.1"/>
<path d="M122 116.9h18.5M122 106.8h18.5M122 111.9h18.5M122 103.5h18.5M140.5 106.8h.1M140.5 111.9h.1M172.3 115.2h.1M172.3 115.2v1.7h5M177.3 116.9h.1M226 103.5h.1M28.2 120.2h.1M28.2 123.6h.1"/>
<path d="M28.2 120.2v10.1M43.2 130.3h.1M43.2 120.2h21.8M43.2 123.6v6.7M61.7 120.2h.1M61.7 128.6h.1M61.7 128.6v6.7M73.4 120.2h.1M73.4 120.2h5M122 120.2h.1M122 123.6h.1M122 126.9h.1"/>
<path d="M122 130.3h.1M122 133.7h.1M122 120.2h18.5M122 130.3h18.5M122 123.6h18.5M122 126.9h18.5M122 133.7h18.5M172.3 121.9h.1M172.3 123.6h.1M172.3 121.9h5M172.3 121.9v1.7M236 130.3h.1"/>
<path d="M236 130.3h1.7M236 130.3v3.4M252.8 130.3h.1M252.8 130.3h1.7M254.5 130.3h.1M254.5 130.3v3.4M36.5 158.8h.1M36.5 148.7h.1M36.5 148.7v1.7M36.5 158.8v8.4M51.6 153.8h.1M51.6 153.8h1.7"/>
<path d="M51.6 153.8v6.7M61.7 153.8h16.7M78.4 153.8h.1M150.5 145.4h.1M150.5 148.7h.1M150.5 157.1h.1M150.5 145.4v11.7M150.5 148.7h10.1M150.5 157.1h3.4M162.3 157.1h.1M162.3 157.1h1.6M163.9 155.4h.1"/>
<path d="M163.9 157.1h.1M163.9 155.4v5.1M170.6 148.7h.1M170.6 148.7h8.4M179 148.7h.1M179 158.8h.1M179 148.7v1.7M179 158.8v3.4M29.8 160.5h.1M29.8 177.2h.1M29.8 178.9h.1M29.8 160.5h11.8"/>
<path d="M29.8 177.2v1.7M29.8 178.9h6.7M36.5 172.2h.1M36.5 178.9h.1M36.5 160.5h.1M36.5 163.8h.1M36.5 172.2v10.1M36.5 163.8h5.1M50 163.8h.1M50 160.5h11.7M50 163.8h11.7M51.6 160.5h.1"/>
<path d="M61.7 160.5h.1M142.2 167.2h.1M142.2 167.2h15M152.2 167.2h.1M152.2 177.2h.1M152.2 167.2v1.6M152.2 177.2v1.7M163.9 170.5h.1M163.9 170.5v10.1M179 160.5h.1M179 170.5h.1M179 173.9h.1"/>
<path d="M179 160.5h18.4M179 170.5v8.4M187.4 160.5h.1M187.4 168.8h.1M187.4 160.5v3.3M187.4 168.8v5.1h-8.4M222.6 165.5h.1M222.6 167.2h.1M222.6 165.5v6.7M222.6 167.2h35.2M234.4 165.5h.1M234.4 167.2h.1"/>
<path d="M234.4 165.5v1.7M246.1 165.5h.1M246.1 165.5v1.7M257.8 167.2h.1M257.8 165.5h.1M257.8 165.5v1.7"/>
</g>
<g fill="#f00" stroke="#f00" stroke-width=".15">
<circle cx="36.5" cy="178.9" r=".32"/>
<circle cx="61.7" cy="116.9" r=".32"/>
<circle cx="61.7" cy="120.2" r=".32"/>
<circle cx="28.1" cy="123.6" r=".32"/>
<circle cx="36.5" cy="160.4" r=".32"/>
<circle cx="36.5" cy="163.8" r=".32"/>
<circle cx="234.3" cy="167.2" r=".32"/>
<circle cx="222.6" cy="167.2" r=".32"/>
<circle cx="148.8" cy="81.6" r=".32"/>
<circle cx="140.4" cy="69.9" r=".32"/>
<circle cx="150.5" cy="148.7" r=".32"/>
<circle cx="163.9" cy="157.1" r=".32"/>
<circle cx="187.4" cy="160.4" r=".32"/>
<circle cx="179" cy="160.4" r=".32"/>
<circle cx="152.2" cy="167.2" r=".32"/>
<circle cx="179" cy="173.9" r=".32"/>
<circle cx="246.1" cy="167.2" r=".32"/>
<circle cx="148.8" cy="90" r=".32"/>
<circle cx="148.8" cy="91.7" r=".32"/>
<circle cx="226" cy="88.3" r=".32"/>
<circle cx="226" cy="46.4" r=".32"/>
<circle cx="200.8" cy="43.1" r=".32"/>
<circle cx="51.6" cy="160.4" r=".32"/>
<circle cx="96.8" cy="64.9" r=".32"/>
<circle cx="96.8" cy="76.6" r=".32"/>
</g>
<g font-size="3.8">
<text x="34" y="9.6">5</text>
<text x="89.5" y="9.6">4</text>
<text x="144.9" y="9.6">3</text>
<text x="200.3" y="9.6">2</text>
<text x="255.7" y="9.6">1</text>
<text x="6.3" y="34.1">D</text>
<text x="283.5" y="34.1">D</text>
<text x="6.3" y="83.1">C</text>
<text x="283.5" y="83.1">C</text>
<text x="6.3" y="132.1">B</text>
<text x="283.5" y="132.1">B</text>
<text x="6.3" y="181">A</text>
<text x="283.5" y="181">A</text>
<text x="34" y="205.6">5</text>
<text x="89.5" y="205.6">4</text>
<text x="144.9" y="205.6">3</text>
<text x="200.3" y="205.6">2</text>
<text x="255.7" y="205.6">1</text>
</g>
<g font-size="3.5">
<text x="68.4" y="103.4">CONFIG</text>
<text x="26.5" y="143.6">SYS Reset</text>
<text x="158.2" y="141.9">Battery Detection</text>
</g>
<g font-size="2.7">
<text x="244.1" y="197.3">ACM12-03-V1.1</text>
<text x="253.4" y="192.1">MISC</text>
</g>
<g font-size="2.3" fill="#f00">
<text x="205.8" y="66.8">SPI1/2/3/6 Support I2S</text>
<text x="108.6" y="138.9">N6 Boot[0:1]</text>
<text x="108.6" y="141.2">00: Flash</text>
<text x="108.6" y="143.6">x1: Development</text>
<text x="108.6" y="145.9">10: Serial Boot (USB/UART)</text>
<text x="189.1" y="148.9">Should Adjust as</text>
<text x="189.1" y="151.3">Vin Voltage Value</text>
<text x="189.1" y="153.6">Default: VCC_IN 7V</text>
<text x="190.8" y="162.4">PA12</text>
<text x="190.8" y="174.1">ADC Vref:：1.8V Max</text>
</g>
<text font-size="2.2" x="241.6" y="188">https://www.camthink.ai</text>
<g font-size="1.7" fill="#f00">
<text x="227.6" y="37.7">PA5 SPI6_CLK</text>
<text x="227.6" y="41.1">PA0 SPI6_CS</text>
<text x="227.6" y="42.8">PA7 SPI6_MOSI</text>
<text x="227.6" y="44.4">PB4 SPI6_MISO</text>
<text x="195.8" y="49.5">PF3</text>
<text x="200.8" y="52.8">PE6</text>
<text x="200.8" y="51.2">PE5</text>
<text x="227.6" y="49.5">PG11</text>
<text x="227.6" y="51.2">PA15</text>
<text x="254.5" y="49.5">SPI_INT:PG11</text>
<text x="254.5" y="51.2">Halow_Busy:PA15</text>
<text x="81.8" y="64.5">PD8</text>
<text x="81.8" y="67.9">PA1</text>
<text x="130.4" y="81.3">PG8</text>
<text x="175.7" y="79.6">Halow_RST: PB0</text>
<text x="199.1" y="83">PA13</text>
<text x="130.4" y="84.7">PB0</text>
<text x="199.1" y="84.7">PA14</text>
<text x="199.1" y="86.3">PB0</text>
<text x="200.8" y="93.1">PA1</text>
</g>
<g font-size="1.5">
<text x="71.3" y="23.5" transform="rotate(-90 71.3 23.5)">5</text>
<text x="91.9" y="19.3">3V3_U0</text>
<text x="53.6" y="24">A1251AWR-04-F1CA-R</text>
<text x="76.3" y="27.7">1</text>
<text x="86.8" y="24.4">R31</text>
<text x="86.8" y="26">0R</text>
<text x="86.8" y="27.7">R0402</text>
<text x="200.8" y="26">VCC_IN</text>
<text x="219.2" y="26">VCC_IN</text>
<text x="76.3" y="31">2</text>
<text x="76.3" y="34.3">3</text>
<text x="87.2" y="34.4">AlarinIn</text>
<text x="212.6" y="35.4">J2</text>
<text x="76.3" y="37.7">4</text>
<text x="87.2" y="37.7">AlarmOut</text>
<text x="187.7" y="39.2">OTG1_DN</text>
<text x="187.7" y="40.9">OTG1_DP</text>
<text x="208.8" y="37.7">1</text>
<text x="208.8" y="39.4">3</text>
<text x="208.8" y="41.1">5</text>
<text x="218.8" y="37.7">2</text>
<text x="218.8" y="39.4">4</text>
<text x="218.8" y="41.1">6</text>
<text x="71.3" y="43.5" transform="rotate(-90 71.3 43.5)">6</text>
<text x="73.4" y="42.5">J1</text>
<text x="187.7" y="45.9">PWM_LED PF7</text>
<text x="187.7" y="44.5">PF12</text>
<text x="208" y="46.1">11</text>
<text x="208" y="47.8">13</text>
<text x="208.8" y="42.7">7</text>
<text x="208.8" y="44.4">9</text>
<text x="218.8" y="42.7">8</text>
<text x="218.8" y="44.4">10</text>
<text x="218.8" y="46.1">12</text>
<text x="218.8" y="47.8">14</text>
<text x="187.7" y="49.3">PR_DET</text>
<text x="187.7" y="50.9">I2C1_SCL</text>
<text x="187.7" y="52.6">I2C1_SDA</text>
<text x="208" y="49.5">15</text>
<text x="208" y="51.1">17</text>
<text x="208" y="52.8">19</text>
<text x="218.8" y="49.5">16</text>
<text x="218.8" y="51.1">18</text>
<text x="218.8" y="52.8">20</text>
<text x="233" y="49.3">N6_RX7</text>
<text x="233" y="50.9">N6_TX7</text>
<text x="233" y="52.6">PWR_CTRL</text>
<text x="212.2" y="57.7" transform="rotate(-90 212.2 57.7)">21</text>
<text x="215.5" y="57.7" transform="rotate(-90 215.5 57.7)">22</text>
<text x="72.1" y="64.4">PD8_TAMP</text>
<text x="86.8" y="64.6">0R/NC R32</text>
<text x="97.2" y="64.6">AlarinIn</text>
<text x="205.8" y="60">DF12NC(5.0)-20DS-0.5V(51)</text>
<text x="205.8" y="62.9">B2B_DF12NC-20DX-0_5V</text>
<text x="70.4" y="67.7">U0_PIR-trigger</text>
<text x="86.8" y="66.3">R0402</text>
<text x="86.8" y="68">0R</text>
<text x="86.8" y="69.6">R0402</text>
<text x="90.2" y="68">R33</text>
<text x="129.1" y="69.4">SPI6_CLK</text>
<text x="135.4" y="71.3">C115</text>
<text x="72.1" y="76.1">N6_PIR-Serial PA9</text>
<text x="86.8" y="76.3">0R/NC R34</text>
<text x="86.8" y="78">R0402</text>
<text x="97.2" y="76.3">AlarmOut</text>
<text x="130.4" y="74.6">10pF 50V/NC</text>
<text x="133.8" y="73">C0402</text>
<text x="200.8" y="74.6">VDDIO</text>
<text x="70.4" y="79.4">U0_PIR-Serial PA3</text>
<text x="86.8" y="79.7">0R</text>
<text x="86.8" y="81.3">R0402</text>
<text x="91.9" y="79.7">R35</text>
<text x="124" y="81.1">N6_Ctrl</text>
<text x="138.8" y="81.3">0R</text>
<text x="138.8" y="83">R0402</text>
<text x="142.2" y="81.3">R36</text>
<text x="149.2" y="81.1">PWR_CTRL</text>
<text x="189.4" y="82.8">N6_SWDIO</text>
<text x="208.8" y="81.3">1</text>
<text x="208.8" y="83">3</text>
<text x="212.6" y="79">J3</text>
<text x="218.8" y="81.3">2</text>
<text x="218.8" y="83">4</text>
<text x="229.7" y="82.8">SDIO1_D3</text>
<text x="229.7" y="81.1">SDIO1_CD</text>
<text x="124" y="84.5">U0_Ctrl</text>
<text x="124" y="89.7">Boot0</text>
<text x="133.8" y="89.7">R38</text>
<text x="138.8" y="89.7">1M</text>
<text x="138.8" y="84.7">0R/NC R37</text>
<text x="138.8" y="86.4">R0402</text>
<text x="142.2" y="89.7">R0402</text>
<text x="189.4" y="88">Boot1</text>
<text x="189.4" y="89.5">N6_RX2</text>
<text x="189.4" y="84.5">N6_SWCLK</text>
<text x="189.4" y="86.2">Halow_RST</text>
<text x="208" y="89.7">11</text>
<text x="208.8" y="84.6">5</text>
<text x="208.8" y="86.3">7</text>
<text x="208.8" y="88">9</text>
<text x="218.8" y="84.6">6</text>
<text x="218.8" y="86.3">8</text>
<text x="218.8" y="88">10</text>
<text x="218.8" y="89.7">12</text>
<text x="229.7" y="89.5">SDIO1_D1</text>
<text x="229.7" y="86.2">SDIO1_CK</text>
<text x="124" y="91.4">Boot1</text>
<text x="124" y="92.9">U0_BOOT0</text>
<text x="133.8" y="93.1">R40</text>
<text x="133.8" y="91.4">R39</text>
<text x="138.8" y="93.1">100KR0402</text>
<text x="138.8" y="91.4">1M</text>
<text x="142.2" y="91.4">R0402</text>
<text x="189.4" y="92.9">TF_PWR_ON</text>
<text x="189.4" y="91.2">N6_TX2</text>
<text x="189.4" y="94.5">U0_SWCLK</text>
<text x="208" y="91.4">13</text>
<text x="208" y="93">15</text>
<text x="208" y="94.7">17</text>
<text x="218.8" y="91.4">14</text>
<text x="218.8" y="93">16</text>
<text x="218.8" y="94.7">18</text>
<text x="229.7" y="94.5">SDIO1_D0</text>
<text x="229.7" y="92.9">SDIO1_D2</text>
<text x="229.7" y="91.2">SDIO1_CMD</text>
<text x="58.3" y="99.8">3V3_U0</text>
<text x="189.4" y="96.2">U0_BOOT0</text>
<text x="208" y="96.4">19</text>
<text x="212.2" y="101.3" transform="rotate(-90 212.2 101.3)">21</text>
<text x="215.5" y="101.3" transform="rotate(-90 215.5 101.3)">22</text>
<text x="218.8" y="96.4">20</text>
<text x="229.7" y="96.2">U0_SWDIO</text>
<text x="58" y="106.5">R41</text>
<text x="125.7" y="106.3">N6_RX2</text>
<text x="125.7" y="103.1">Boot0</text>
<text x="143.8" y="103.1">TP14</text>
<text x="143.8" y="106.5">TP11</text>
<text x="148.8" y="103.1">tp0_80</text>
<text x="148.8" y="106.5">tp0_80</text>
<text x="205.8" y="103.6">DF12NC(5.0)-20DS-0.5V(51)</text>
<text x="205.8" y="106.5">B2B_DF12NC-20DX-0_5V</text>
<text x="55.5" y="109.9">R0402</text>
<text x="57.3" y="108.2">47K</text>
<text x="125.7" y="111.3">N6_TX2</text>
<text x="143.8" y="111.5">TP10</text>
<text x="148.8" y="111.5">tp0_80</text>
<text x="169" y="113.2">VCC_IN</text>
<text x="31.2" y="119.9">1</text>
<text x="32.3" y="117.6">K2</text>
<text x="39.4" y="119.9">2</text>
<text x="61.7" y="119.9">R43</text>
<text x="61.7" y="116.6">R42</text>
<text x="68.4" y="119.9">0R</text>
<text x="68.4" y="116.6">0R/NC R0402</text>
<text x="73.4" y="119.9">R0402</text>
<text x="125.7" y="116.3">N6_SWDIO</text>
<text x="125.7" y="119.7">N6_SWCLK</text>
<text x="143.8" y="116.6">TP4 tp0_80</text>
<text x="143.8" y="119.9">TP5 tp0_80</text>
<text x="180.7" y="116.6">TP12tp0_80</text>
<text x="31.2" y="123.2">3</text>
<text x="39.4" y="123.2">4</text>
<text x="63.3" y="125.1">C116</text>
<text x="125.7" y="123.2">Boot1</text>
<text x="143.8" y="123.2">TP6 tp0_80</text>
<text x="180.7" y="121.6">TP13tp0_80</text>
<text x="242.2" y="126">U8</text>
<text x="34.5" y="127.3">TS-1112E</text>
<text x="63.3" y="126.6">0.1uF 16V</text>
<text x="63.3" y="128.3">C0402</text>
<text x="125.7" y="126.4">U0_SWCLK</text>
<text x="125.7" y="129.7">U0_SWDIO</text>
<text x="143.8" y="126.6">TP7 tp0_80</text>
<text x="143.8" y="130">TP8 tp0_80</text>
<text x="240.7" y="129.9">1</text>
<text x="248.9" y="129.9">2</text>
<text x="125.7" y="133.1">U0_BOOT0</text>
<text x="143.8" y="133.3">TP9 tp0_80</text>
<text x="242.4" y="135.7">IR-CUT</text>
<text x="148.8" y="143.4">VCC_IN</text>
<text x="239.4" y="138.4">IR-CUT_ZR-A-15</text>
<text x="34.8" y="146.7">3V3_U0</text>
<text x="167.3" y="148.4">JMTL3401A</text>
<text x="169" y="146.7">Q7</text>
<text x="38.2" y="153.4">R44</text>
<text x="38.2" y="155.1">47K</text>
<text x="51.6" y="153.4">R45</text>
<text x="56.6" y="153.4">22R</text>
<text x="61.7" y="153.4">R0402</text>
<text x="68.7" y="153.2">U0_RST_N6</text>
<text x="157.2" y="153.4">R47</text>
<text x="157.2" y="155.1">10M</text>
<text x="180.7" y="153.4">R46</text>
<text x="180.7" y="155.1">30K 1%</text>
<text x="219.2" y="151.1">H1</text>
<text x="219.2" y="153.1">HOLE</text>
<text x="231" y="151.1">H2</text>
<text x="231" y="153.1">HOLE</text>
<text x="242.7" y="151.1">H3</text>
<text x="242.7" y="153.1">HOLE</text>
<text x="254.5" y="151.1">H4</text>
<text x="254.5" y="153.1">HOLE</text>
<text x="38.2" y="156.8">R0402</text>
<text x="39.9" y="160.2">R48</text>
<text x="44.9" y="160.2">1K/NC R0402</text>
<text x="55.3" y="160.1">NRST</text>
<text x="157.2" y="156.8">R0402</text>
<text x="180.7" y="156.8">R0402</text>
<text x="189.4" y="159.9">BAT_DET</text>
<text x="29.4" y="164.3" transform="rotate(-90 29.4 164.3)">1</text>
<text x="39.9" y="163.5">R49</text>
<text x="44.9" y="163.5">1K</text>
<text x="48.3" y="163.5">R0402</text>
<text x="53.6" y="163.3">U0_NRST</text>
<text x="142.2" y="163.4">BAT_PWR_ON=1:ACTIVE</text>
<text x="145.8" y="166.6">BAT_DET_ON</text>
<text x="167.3" y="165.2">Q8</text>
<text x="167.3" y="166.8">L2N7002LT1G</text>
<text x="180.7" y="165.2">R50</text>
<text x="180.7" y="166.8">10K</text>
<text x="189.1" y="165.2">C117</text>
<text x="189.1" y="166.8">10nF 50V</text>
<text x="222.2" y="162.5" transform="rotate(-90 222.2 162.5)">1</text>
<text x="222.6" y="166.8">pad3_50cir2_20c pad3_50cir2_20c pad3_50cir2_20c pad3_50cir2_20c</text>
<text x="234" y="162.5" transform="rotate(-90 234 162.5)">1</text>
<text x="245.7" y="162.5" transform="rotate(-90 245.7 162.5)">1</text>
<text x="257.4" y="162.5" transform="rotate(-90 257.4 162.5)">1</text>
<text x="16.4" y="171.9">TS-1807R-2526</text>
<text x="24.8" y="168.5">K1</text>
<text x="38.2" y="168.5">C118</text>
<text x="38.2" y="170.2">0.1uF 16V</text>
<text x="38.2" y="171.9">C0402</text>
<text x="153.9" y="171.9">R51</text>
<text x="153.9" y="173.5">100K</text>
<text x="167.3" y="168.5">SOT23-3P</text>
<text x="180.7" y="168.5">R0402</text>
<text x="189.1" y="168.5">C0402</text>
<text x="29.4" y="174.2" transform="rotate(-90 29.4 174.2)">2</text>
<text x="153.9" y="175.2">R0402</text>
<text x="241" y="190.3">Title</text>
<text x="223.9" y="195.3">Size</text>
<text x="228.6" y="195.3">Project Name</text>
<text x="277.1" y="195.5">Rev</text>
<text x="277.2" y="197.7">V1.1</text>
<text x="223.9" y="201.1">Date:</text>
<text x="224.6" y="198.2">A3</text>
<text x="229.3" y="201.1">Thursday, July 02, 2026</text>
<text x="257" y="201.2">Sheet</text>
<text x="264.3" y="201.2">9</text>
<text x="269.9" y="201.1">of</text>
<text x="275.4" y="201.2">11</text>
</g>
<g font-size="1.5" fill="#00c">
<text x="73.4" y="28.8">1</text>
<text x="72.4" y="31.9" transform="rotate(-90 72.4 31.9)">SHILED1</text>
<text x="73.4" y="32.1">2</text>
<text x="73.4" y="35.4">3</text>
<text x="72.4" y="40.6" transform="rotate(-90 72.4 40.6)">SHILED2</text>
<text x="73.4" y="38.8">4</text>
<text x="34" y="121">1</text>
<text x="34" y="124.3">3</text>
<text x="36.5" y="121">2</text>
<text x="36.5" y="124.3">4</text>
<text x="243.6" y="131">1</text>
<text x="246" y="131">2</text>
<text x="223.3" y="159.6" transform="rotate(-90 223.3 159.6)">1</text>
<text x="235.1" y="159.6" transform="rotate(-90 235.1 159.6)">1</text>
<text x="246.8" y="159.6" transform="rotate(-90 246.8 159.6)">1</text>
<text x="258.5" y="159.6" transform="rotate(-90 258.5 159.6)">1</text>
</g>
<g font-size="1.5" fill="#f00">
<text x="172.8" y="40.4">5 OTG1_DN</text>
<text x="243.7" y="38.5">SPI6_CLK</text>
<text x="244.6" y="41.8">SPI6_CS</text>
<text x="251.8" y="38.5">5</text>
<text x="251.8" y="41.8">5</text>
<text x="170.5" y="47.2">5,10 PWM_LED</text>
<text x="172.8" y="42.1">5 OTG1_DP</text>
<text x="177.8" y="45.5">5 PF12</text>
<text x="244.6" y="43.4">SPI6_MOSI</text>
<text x="244.9" y="45.5">SPI6_MISO</text>
<text x="253.5" y="43.4">5</text>
<text x="253.8" y="45.5">5</text>
<text x="172.3" y="50.2">5,10 PR_DET</text>
<text x="174.2" y="51.8">5 I2C1_SCL</text>
<text x="174.2" y="53.5">5 I2C1_SDA</text>
<text x="244.9" y="50.5">N6_RX7</text>
<text x="245.6" y="51.8">N6_TX7 5</text>
<text x="251.5" y="50.5">5</text>
<text x="58.5" y="65.2">5 PD8_TAMP</text>
<text x="56.8" y="68.6">8 U0_PIR-trigger</text>
<text x="56.8" y="77">5 N6_PIR-Serial</text>
<text x="56.8" y="80.4">8 U0_PIR-Serial</text>
<text x="112.1" y="82">5 N6_Ctrl</text>
<text x="243.2" y="82.4">SDIO1_CD</text>
<text x="251.9" y="82.4">5</text>
<text x="112.1" y="85.4">8 U0_Ctrl</text>
<text x="174.5" y="87.4">5 Halow_RST</text>
<text x="175.9" y="85.4">5 N6_SWCLK</text>
<text x="176.1" y="84">5 N6_SWDIO</text>
<text x="179.5" y="89.1">5 Boot1</text>
<text x="242.9" y="87.1">SDIO1_CK</text>
<text x="243.2" y="84">SDIO1_D3</text>
<text x="251.5" y="87.1">5</text>
<text x="251.6" y="84">5</text>
<text x="112.1" y="90.4">5 Boot0</text>
<text x="174.3" y="93.7">5 TF_PWR_ON</text>
<text x="175.9" y="95.4">8 U0_SWCLK</text>
<text x="177.5" y="90.4">5 N6_RX2</text>
<text x="177.5" y="92.1">5 N6_TX2</text>
<text x="243.2" y="95.8">SDIO1_D0</text>
<text x="243.2" y="94.1">SDIO1_D2</text>
<text x="243.2" y="92.4">SDIO1_CMD</text>
<text x="243.2" y="90.7">SDIO1_D1</text>
<text x="251.6" y="95.8">5</text>
<text x="251.6" y="94.1">5</text>
<text x="251.6" y="90.7">5</text>
<text x="253.1" y="92.4">5</text>
<text x="176.1" y="97.5">8 U0_BOOT0</text>
<text x="242.7" y="97.1">U0_SWDIO</text>
<text x="251.8" y="97.1">8</text>
<text x="80.4" y="117.6">PC13_TAMP</text>
<text x="90" y="117.6">5</text>
<text x="81.8" y="120.9">U0_CONFIG</text>
<text x="91.7" y="120.9">8</text>
<text x="80.1" y="154.1">U0_RST_N6</text>
<text x="89.7" y="154.1">8</text>
<text x="65.2" y="161.1">NRST</text>
<text x="70.2" y="161.1">5,6</text>
<text x="200.8" y="161.1">BAT_DET 5</text>
<text x="65.2" y="164.5">U0_NRST</text>
<text x="73.1" y="164.5">8</text>
<text x="128.9" y="167.5">5 BAT_DET_ON</text>
</g>
<g font-size="1.5" fill="#cc8006">
<text x="212.6" y="71.2">Hole</text>
<text x="212.6" y="114.7">Hole</text>
</g>
</svg>
